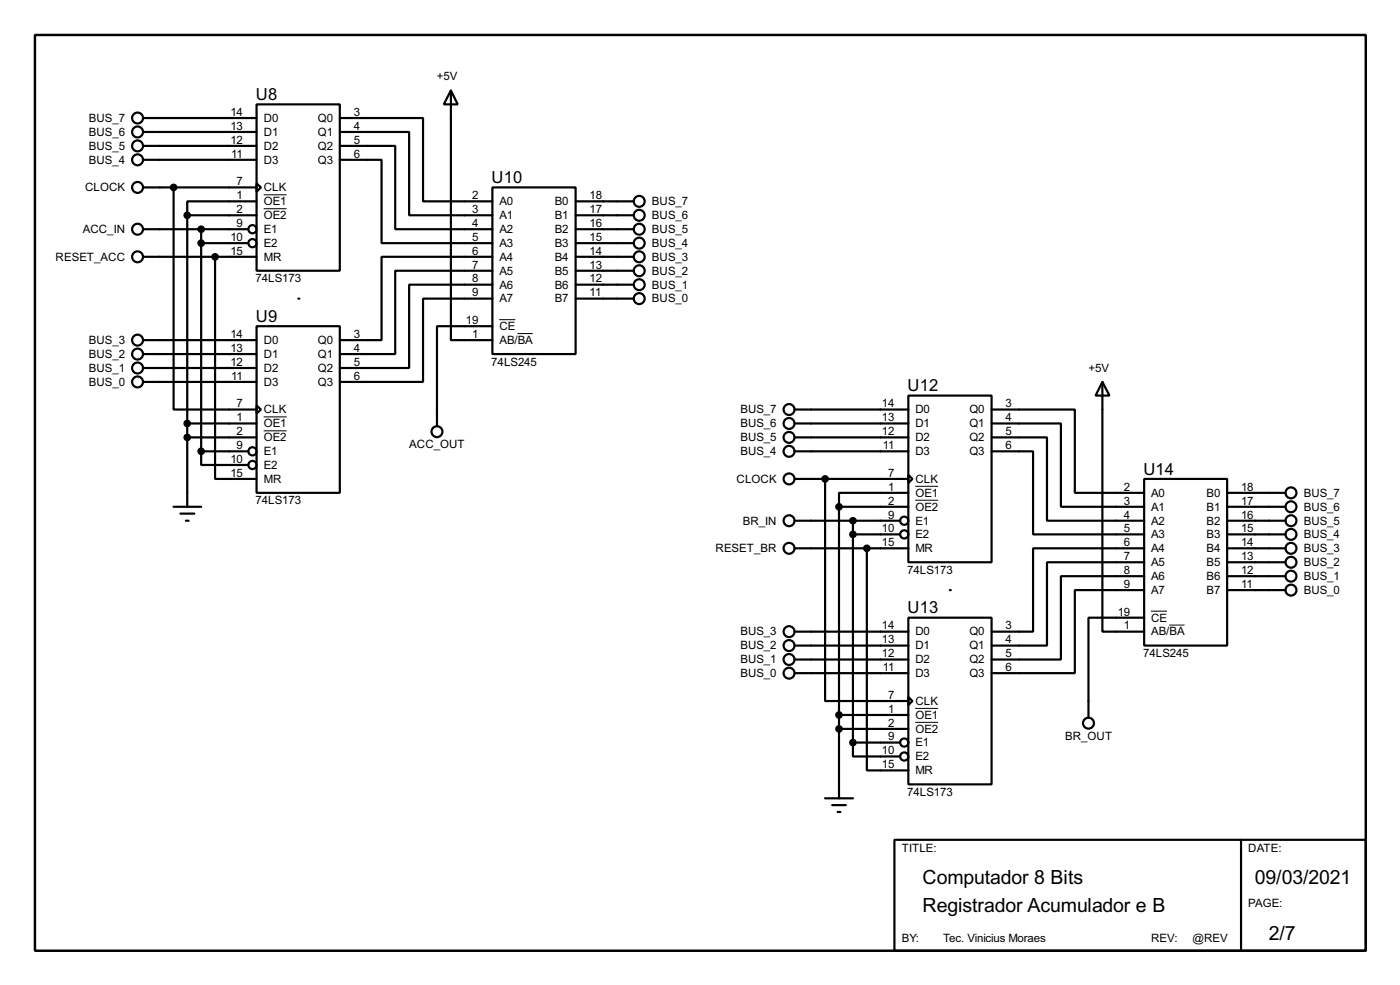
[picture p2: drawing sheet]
<svg xmlns="http://www.w3.org/2000/svg" width="256mm" height="180mm" viewBox="0 0 256 180" stroke-linecap="round" stroke-linejoin="round" font-family="sans-serif">
<path d="M6.4 6.4h243.8v167.6h-243.8z" fill="none" stroke="#000" stroke-width=".45"/>
<g fill="none" stroke="#000" stroke-width=".4">
<path d="M47 19.1h15.3v30.5h-15.3zM82.6 16.6l1.3 2.5h-2.6zM82.6 16.6v45.7h7.6M26.2 34.3h20.8M26.2 29.3h20.8M26.2 26.7h20.8M26.2 24.2h20.8M26.2 21.6h20.8M31.8 34.3v40.7h15.2M34.3 39.4h12.7M34.3 39.4v53.4M47 33.6l.8 .7-.8 .8z"/>
<path d="M47 36.9h-12.7v2.5M62.3 21.6h15.2v15.3h12.7M62.3 24.2h12.7v15.2h15.2M62.3 26.7h10.1v15.3h17.8M62.3 29.3h7.6v15.2h20.3M90.2 34.3h15.3v30.5h-15.3zM105.5 39.4h10.6M105.5 36.9h10.6M26.2 47h20.8M26.2 42h19.3M36.9 44.5h8.6M36.9 42v40.6"/>
<path d="M39.4 47v40.7h7.6M47 59.7h15.3v30.5h-15.3zM90.2 47h-20.3v15.3h-7.6M90.2 49.6h-17.8v15.2h-10.1M90.2 52.1h-15.2v15.3h-12.7M90.2 54.7h-12.7v15.2h-15.2M90.2 59.7h-10.1v18.3M105.5 44.5h10.6M105.5 47h10.6M105.5 42h10.6M105.5 49.6h10.6M105.5 52.1h10.6"/>
<path d="M105.5 54.7h10.6M26.2 62.3h20.8M26.2 64.8h20.8M26.2 67.4h20.8M26.2 69.9h20.8M34.3 77.5h12.7M47 74.2l.8 .8-.8 .7zM145.6 77.5h20.8M145.6 75h20.8M166.4 72.4h15.3v30.5h-15.3zM181.7 75h15.2v15.2h12.7M181.7 77.5h12.7v15.3h15.2"/>
<path d="M202 69.9l1.3 2.5h-2.6zM202 69.9v45.7h7.6M31.8 92.8h5.1M33.1 94h2.5M34.1 95.3h.5M34.3 80.1h12.7M36.9 82.6v2.5h8.6M36.9 82.6h8.6M145.6 82.6h20.8M145.6 80.1h20.8M145.6 95.3h19.3M145.6 87.7h20.8"/>
<path d="M151.2 87.7v40.6h15.2M153.7 92.8h12.7M153.7 92.8v53.3M156.3 97.8h8.6M156.3 95.3v40.6M166.4 86.9l.8 .8-.8 .7zM166.4 90.2h-12.7v2.6M181.7 80.1h10.1v15.2h17.8M181.7 82.6h7.6v15.2h20.3M209.6 87.7h15.2v30.5h-15.2zM224.8 90.2h10.7M224.8 92.8h10.7"/>
<path d="M224.8 95.3h10.7M224.8 97.8h10.7M145.6 115.6h20.8M145.6 118.2h20.8M145.6 100.4h20.8M158.8 100.4v40.6h7.6M166.4 113.1h15.3v30.5h-15.3zM209.6 100.4h-20.3v15.2h-7.6M209.6 102.9h-17.8v15.3h-10.1M209.6 105.5h-15.2v15.2h-12.7M209.6 108h-12.7v15.2h-15.2M209.6 113.1h-10.2v18.3"/>
<path d="M224.8 100.4h10.7M224.8 102.9h10.7M224.8 105.5h10.7M224.8 108h10.7M145.6 120.7h20.8M145.6 123.2h20.8M153.7 130.9h12.7M153.7 133.4h12.7M156.3 135.9v2.6h8.6M156.3 135.9h8.6M166.4 127.6l.8 .7-.8 .8zM151.2 146.1h5.1"/>
<path d="M152.5 147.4h2.5M153.5 148.6h.5M163.9 153.7h86.3v20.3h-86.3zM227.4 153.7v20.3"/>
<circle cx="25.2" cy="34.3" r="1"/>
<circle cx="25.2" cy="29.3" r="1"/>
<circle cx="25.2" cy="26.7" r="1"/>
<circle cx="25.2" cy="21.6" r="1"/>
<circle cx="25.2" cy="24.2" r="1"/>
<circle cx="117.1" cy="36.9" r="1"/>
<circle cx="117.1" cy="39.4" r="1"/>
<circle cx="25.2" cy="47" r="1"/>
<circle cx="25.2" cy="42" r="1"/>
<circle cx="46.2" cy="44.5" r=".75"/>
<circle cx="46.2" cy="42" r=".75"/>
<circle cx="117.1" cy="47" r="1"/>
<circle cx="117.1" cy="44.5" r="1"/>
<circle cx="117.1" cy="42" r="1"/>
<circle cx="117.1" cy="49.6" r="1"/>
<circle cx="117.1" cy="52.1" r="1"/>
<circle cx="117.1" cy="54.7" r="1"/>
<circle cx="25.2" cy="69.9" r="1"/>
<circle cx="25.2" cy="64.8" r="1"/>
<circle cx="25.2" cy="67.4" r="1"/>
<circle cx="25.2" cy="62.3" r="1"/>
<circle cx="80" cy="79" r="1"/>
<circle cx="144.5" cy="77.5" r="1"/>
<circle cx="144.5" cy="75" r="1"/>
<circle cx="46.2" cy="82.6" r=".75"/>
<circle cx="46.2" cy="85.1" r=".75"/>
<circle cx="144.5" cy="87.7" r="1"/>
<circle cx="144.5" cy="82.6" r="1"/>
<circle cx="144.5" cy="95.3" r="1"/>
<circle cx="144.5" cy="80.1" r="1"/>
<circle cx="165.6" cy="97.8" r=".75"/>
<circle cx="165.6" cy="95.3" r=".75"/>
<circle cx="236.5" cy="97.8" r="1"/>
<circle cx="236.5" cy="95.3" r="1"/>
<circle cx="236.5" cy="92.8" r="1"/>
<circle cx="236.5" cy="90.2" r="1"/>
<circle cx="144.5" cy="100.4" r="1"/>
<circle cx="144.5" cy="115.6" r="1"/>
<circle cx="144.5" cy="118.2" r="1"/>
<circle cx="236.5" cy="108" r="1"/>
<circle cx="236.5" cy="102.9" r="1"/>
<circle cx="236.5" cy="100.4" r="1"/>
<circle cx="236.5" cy="105.5" r="1"/>
<circle cx="144.5" cy="123.2" r="1"/>
<circle cx="144.5" cy="120.7" r="1"/>
<circle cx="165.6" cy="135.9" r=".75"/>
<circle cx="165.6" cy="138.5" r=".75"/>
<circle cx="199.4" cy="132.4" r="1"/>
</g>
<g fill="#000">
<circle cx="54.7" cy="54.7" r=".2"/>
<circle cx="174" cy="108" r=".2"/>
</g>
<path d="M48.3 35.7h4.2M48.3 38.2h4.2M91.5 58.5h2.9M48.3 76.3h4.2M48.3 78.9h4.2M94.8 61.1h2.8M167.7 89h4.2M167.7 91.6h4.2M210.9 111.9h2.9M214.2 114.4h2.8M167.7 129.7h4.2M167.7 132.2h4.2" fill="none" stroke="#000" stroke-width=".18"/>
<g fill="#000" stroke="#000" stroke-width=".4">
<circle cx="31.8" cy="34.3" r=".5"/>
<circle cx="34.3" cy="39.4" r=".5"/>
<circle cx="36.8" cy="42" r=".5"/>
<circle cx="36.8" cy="44.5" r=".5"/>
<circle cx="39.4" cy="47" r=".5"/>
<circle cx="34.3" cy="77.5" r=".5"/>
<circle cx="34.3" cy="80.1" r=".5"/>
<circle cx="36.8" cy="82.6" r=".5"/>
<circle cx="151.1" cy="87.7" r=".5"/>
<circle cx="153.7" cy="92.8" r=".5"/>
<circle cx="156.2" cy="95.3" r=".5"/>
<circle cx="156.2" cy="97.8" r=".5"/>
<circle cx="158.8" cy="100.4" r=".5"/>
<circle cx="153.7" cy="133.4" r=".5"/>
<circle cx="153.7" cy="130.9" r=".5"/>
<circle cx="156.2" cy="135.9" r=".5"/>
</g>
<g font-size="4">
<text x="169" y="161.9">Computador 8 Bits</text>
<text x="229.9" y="161.9">09/03/2021</text>
<text x="169" y="166.9">Registrador Acumulador e B</text>
<text x="232.5" y="172">2/7</text>
</g>
<g font-size="3.4">
<text x="46.9" y="18.3">U8</text>
<text x="90.1" y="33.5">U10</text>
<text x="46.9" y="58.9">U9</text>
<text x="166.3" y="71.6">U12</text>
<text x="209.5" y="86.9">U14</text>
<text x="166.3" y="112.3">U13</text>
</g>
<g font-size="2.4">
<text x="80.1" y="14.7">+5V</text>
<text x="16.3" y="22.3">BUS_7</text>
<text x="42.2" y="21.2">14</text>
<text x="42.2" y="23.8">13</text>
<text x="48.3" y="22.3">D0</text>
<text x="58.2" y="22.3">Q0</text>
<text x="64.8" y="21.2">3</text>
<text x="64.8" y="23.8">4</text>
<text x="16.3" y="30">BUS_4</text>
<text x="16.3" y="27.4">BUS_5</text>
<text x="16.3" y="24.9">BUS_6</text>
<text x="42.2" y="26.3">12</text>
<text x="42.4" y="28.9">11</text>
<text x="48.3" y="24.9">D1</text>
<text x="48.3" y="27.4">D2</text>
<text x="48.3" y="30">D3</text>
<text x="58.2" y="24.9">Q1</text>
<text x="58.2" y="27.4">Q2</text>
<text x="58.2" y="30">Q3</text>
<text x="64.8" y="26.3">5</text>
<text x="64.8" y="28.9">6</text>
<text x="15.6" y="35">CLOCK</text>
<text x="43.4" y="33.9">7</text>
<text x="48.3" y="35">CLK</text>
<text x="43.4" y="36.5">1</text>
<text x="43.4" y="39">2</text>
<text x="43.4" y="41.6">9</text>
<text x="48.3" y="37.6">OE1</text>
<text x="48.3" y="40.1">OE2</text>
<text x="86.5" y="36.5">2</text>
<text x="86.5" y="39">3</text>
<text x="86.5" y="41.6">4</text>
<text x="91.5" y="37.6">A0</text>
<text x="91.5" y="40.1">A1</text>
<text x="101.6" y="37.6">B0</text>
<text x="101.6" y="40.1">B1</text>
<text x="108" y="36.5">18</text>
<text x="108" y="39">17</text>
<text x="108" y="41.6">16</text>
<text x="119.4" y="37.6">BUS_7</text>
<text x="119.4" y="40.1">BUS_6</text>
<text x="10.2" y="47.7">RESET_ACC</text>
<text x="15.2" y="42.7">ACC_IN</text>
<text x="42.2" y="44.1">10</text>
<text x="42.2" y="46.6">15</text>
<text x="48.3" y="42.7">E1</text>
<text x="48.3" y="45.2">E2</text>
<text x="48.3" y="47.7">MR</text>
<text x="86.5" y="44.1">5</text>
<text x="86.5" y="46.6">6</text>
<text x="91.5" y="42.7">A2</text>
<text x="91.5" y="45.2">A3</text>
<text x="91.5" y="47.7">A4</text>
<text x="101.6" y="42.7">B2</text>
<text x="101.6" y="45.2">B3</text>
<text x="101.6" y="47.7">B4</text>
<text x="108" y="44.1">15</text>
<text x="108" y="46.6">14</text>
<text x="119.4" y="42.7">BUS_5</text>
<text x="119.4" y="45.2">BUS_4</text>
<text x="119.4" y="47.7">BUS_3</text>
<text x="46.8" y="51.7">74LS173</text>
<text x="86.5" y="49.2">7</text>
<text x="86.5" y="51.7">8</text>
<text x="91.5" y="50.3">A5</text>
<text x="91.5" y="52.8">A6</text>
<text x="101.6" y="50.3">B5</text>
<text x="101.6" y="52.8">B6</text>
<text x="108" y="49.2">13</text>
<text x="108" y="51.7">12</text>
<text x="119.4" y="50.3">BUS_2</text>
<text x="119.4" y="52.8">BUS_1</text>
<text x="85.4" y="59.3">19</text>
<text x="86.5" y="54.3">9</text>
<text x="91.5" y="55.4">A7</text>
<text x="101.6" y="55.4">B7</text>
<text x="108" y="54.3">11</text>
<text x="119.4" y="55.4">BUS_0</text>
<text x="16.3" y="63">BUS_3</text>
<text x="16.3" y="65.5">BUS_2</text>
<text x="42.2" y="61.9">14</text>
<text x="42.2" y="64.4">13</text>
<text x="48.3" y="63">D0</text>
<text x="48.3" y="65.5">D1</text>
<text x="58.2" y="63">Q0</text>
<text x="58.2" y="65.5">Q1</text>
<text x="64.8" y="61.9">3</text>
<text x="64.8" y="64.4">4</text>
<text x="86.5" y="61.9">1</text>
<text x="91.5" y="60.4">CE</text>
<text x="91.5" y="63">AB/BA</text>
<text x="16.3" y="68.1">BUS_1</text>
<text x="16.3" y="70.6">BUS_0</text>
<text x="42.2" y="67">12</text>
<text x="42.4" y="69.5">11</text>
<text x="48.3" y="68.1">D2</text>
<text x="48.3" y="70.6">D3</text>
<text x="58.2" y="68.1">Q2</text>
<text x="58.2" y="70.6">Q3</text>
<text x="64.8" y="67">5</text>
<text x="64.8" y="69.5">6</text>
<text x="90" y="66.9">74LS245</text>
<text x="199.4" y="68.1">+5V</text>
<text x="43.4" y="74.6">7</text>
<text x="43.4" y="77.1">1</text>
<text x="48.3" y="75.7">CLK</text>
<text x="135.6" y="75.7">BUS_7</text>
<text x="161.6" y="74.6">14</text>
<text x="161.6" y="77.1">13</text>
<text x="167.7" y="75.7">D0</text>
<text x="177.6" y="75.7">Q0</text>
<text x="184.2" y="74.6">3</text>
<text x="184.2" y="77.1">4</text>
<text x="43.4" y="79.7">2</text>
<text x="43.4" y="82.2">9</text>
<text x="48.3" y="78.2">OE1</text>
<text x="48.3" y="80.8">OE2</text>
<text x="48.3" y="83.3">E1</text>
<text x="75" y="82">ACC_OUT</text>
<text x="135.6" y="83.3">BUS_4</text>
<text x="135.6" y="80.8">BUS_5</text>
<text x="135.6" y="78.2">BUS_6</text>
<text x="161.6" y="79.7">12</text>
<text x="161.7" y="82.2">11</text>
<text x="167.7" y="78.2">D1</text>
<text x="167.7" y="80.8">D2</text>
<text x="167.7" y="83.3">D3</text>
<text x="177.6" y="78.2">Q1</text>
<text x="177.6" y="80.8">Q2</text>
<text x="177.6" y="83.3">Q3</text>
<text x="184.2" y="79.7">5</text>
<text x="184.2" y="82.2">6</text>
<text x="42.2" y="84.7">10</text>
<text x="42.2" y="87.3">15</text>
<text x="48.3" y="85.8">E2</text>
<text x="48.3" y="88.4">MR</text>
<text x="134.9" y="88.4">CLOCK</text>
<text x="162.7" y="87.3">7</text>
<text x="162.7" y="89.8">1</text>
<text x="167.7" y="88.4">CLK</text>
<text x="205.9" y="89.8">2</text>
<text x="227.4" y="89.8">18</text>
<text x="46.8" y="92.3">74LS173</text>
<text x="162.7" y="92.4">2</text>
<text x="162.7" y="94.9">9</text>
<text x="167.7" y="90.9">OE1</text>
<text x="167.7" y="93.5">OE2</text>
<text x="205.9" y="92.4">3</text>
<text x="205.9" y="94.9">4</text>
<text x="210.9" y="90.9">A0</text>
<text x="210.9" y="93.5">A1</text>
<text x="221" y="90.9">B0</text>
<text x="221" y="93.5">B1</text>
<text x="227.4" y="92.4">17</text>
<text x="227.4" y="94.9">16</text>
<text x="238.8" y="90.9">BUS_7</text>
<text x="238.8" y="93.5">BUS_6</text>
<text x="131.1" y="101.1">RESET_BR</text>
<text x="136.1" y="96">BR_IN</text>
<text x="161.6" y="97.4">10</text>
<text x="161.6" y="100">15</text>
<text x="167.7" y="96">E1</text>
<text x="167.7" y="98.5">E2</text>
<text x="167.7" y="101.1">MR</text>
<text x="205.9" y="97.4">5</text>
<text x="205.9" y="100">6</text>
<text x="210.9" y="96">A2</text>
<text x="210.9" y="98.5">A3</text>
<text x="210.9" y="101.1">A4</text>
<text x="221" y="96">B2</text>
<text x="221" y="98.5">B3</text>
<text x="221" y="101.1">B4</text>
<text x="227.4" y="97.4">15</text>
<text x="227.4" y="100">14</text>
<text x="238.8" y="96">BUS_5</text>
<text x="238.8" y="98.5">BUS_4</text>
<text x="238.8" y="101.1">BUS_3</text>
<text x="166.2" y="105">74LS173</text>
<text x="205.9" y="102.5">7</text>
<text x="205.9" y="105.1">8</text>
<text x="205.9" y="107.6">9</text>
<text x="210.9" y="103.6">A5</text>
<text x="210.9" y="106.2">A6</text>
<text x="221" y="103.6">B5</text>
<text x="221" y="106.2">B6</text>
<text x="227.4" y="102.5">13</text>
<text x="227.4" y="105.1">12</text>
<text x="227.4" y="107.6">11</text>
<text x="238.8" y="103.6">BUS_2</text>
<text x="238.8" y="106.2">BUS_1</text>
<text x="204.8" y="112.7">19</text>
<text x="210.9" y="108.7">A7</text>
<text x="210.9" y="113.8">CE</text>
<text x="221" y="108.7">B7</text>
<text x="238.8" y="108.7">BUS_0</text>
<text x="135.6" y="116.3">BUS_3</text>
<text x="135.6" y="118.9">BUS_2</text>
<text x="161.6" y="115.2">14</text>
<text x="161.6" y="117.8">13</text>
<text x="167.7" y="116.3">D0</text>
<text x="167.7" y="118.9">D1</text>
<text x="177.6" y="116.3">Q0</text>
<text x="177.6" y="118.9">Q1</text>
<text x="184.2" y="115.2">3</text>
<text x="184.2" y="117.8">4</text>
<text x="205.9" y="115.2">1</text>
<text x="210.9" y="116.3">AB/BA</text>
<text x="135.6" y="121.4">BUS_1</text>
<text x="135.6" y="123.9">BUS_0</text>
<text x="161.6" y="120.3">12</text>
<text x="161.7" y="122.8">11</text>
<text x="167.7" y="121.4">D2</text>
<text x="167.7" y="123.9">D3</text>
<text x="177.6" y="121.4">Q2</text>
<text x="177.6" y="123.9">Q3</text>
<text x="184.2" y="120.3">5</text>
<text x="184.2" y="122.8">6</text>
<text x="209.4" y="120.3">74LS245</text>
<text x="162.7" y="127.9">7</text>
<text x="162.7" y="130.5">1</text>
<text x="167.7" y="129">CLK</text>
<text x="167.7" y="131.6">OE1</text>
<text x="162.7" y="133">2</text>
<text x="162.7" y="135.5">9</text>
<text x="167.7" y="134.1">OE2</text>
<text x="167.7" y="136.6">E1</text>
<text x="195.1" y="135.4">BR_OUT</text>
<text x="161.6" y="138.1">10</text>
<text x="161.6" y="140.6">15</text>
<text x="167.7" y="139.2">E2</text>
<text x="167.7" y="141.7">MR</text>
<text x="166.2" y="145.7">74LS173</text>
<text x="165.2" y="155.9">TITLE:</text>
<text x="228.7" y="155.9">DATE:</text>
<text x="228.7" y="166">PAGE:</text>
<text x="165.2" y="172.4">BY:</text>
<text x="172.8" y="172.4">Tec. Vinicius Moraes</text>
<text x="210.9" y="172.4">REV:</text>
<text x="218.5" y="172.4">@REV</text>
</g>
</svg>
